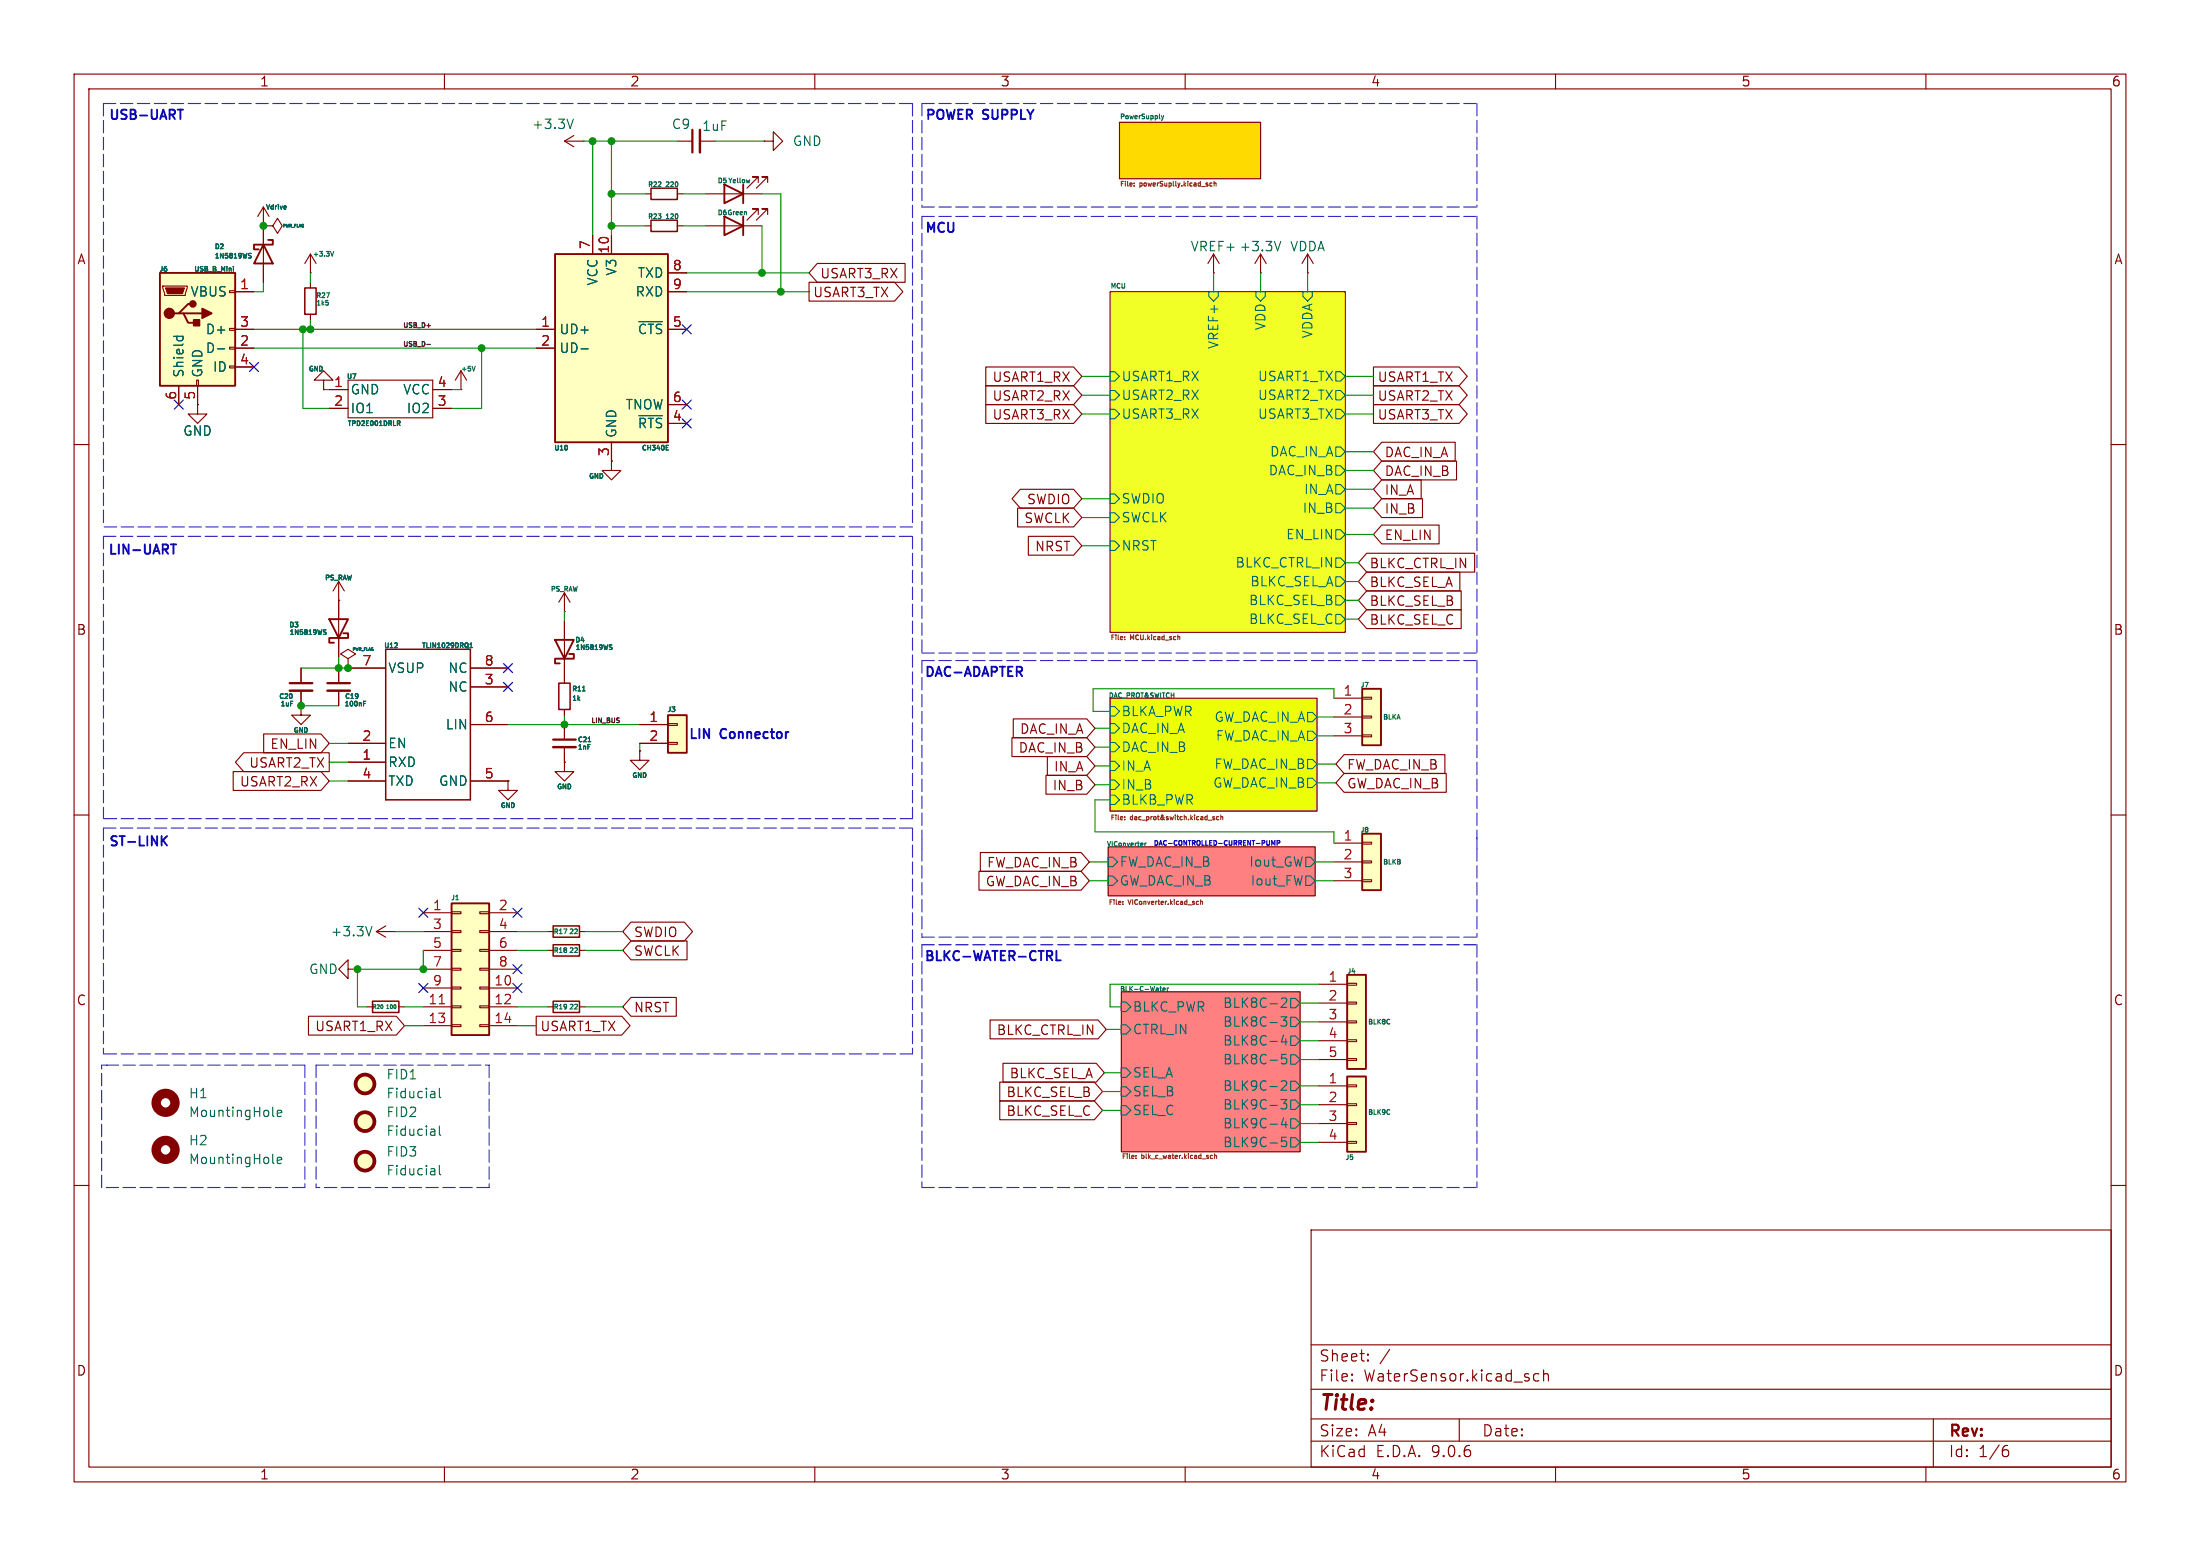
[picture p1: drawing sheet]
<svg xmlns="http://www.w3.org/2000/svg" width="297mm" height="210mm" viewBox="0 0 297 210" stroke-linecap="round" stroke-linejoin="round" font-family="sans-serif">
<g fill="none" stroke="#840000" stroke-width=".15">
<path d="M10 10h277v190h-277zM12 12h273v186h-273zM60 10v2M110 10v2M151.1 16.5h19.1v7.6h-19.1zM160 10v2M210 10v2M260 10v2M149.9 39.4h31.7v45.9h-31.7zM10 60h2M285 60h2M149.9 94.2h27.9v15.3h-27.9z"/>
<path d="M10 110h2M149.6 114.3h27.9v6.6h-27.9zM285 110h2M151.4 133.9h24.1v21.5h-24.1zM10 160h2M177 166h108v32h-108zM285 160h2M60 198v2M110 198v2M160 198v2M177 194.5h108M177 191.5h108"/>
<path d="M177 187.5h108M177 181.5h108M182.5 186.3h.1l-.1 .1M182.5 186.3v.1M182.5 185.5v.1M182.5 185.5h.1l-.1 .1M184.7 183.6v.1M184.7 183.6h-.1l.1 .1M184.7 182.8v.1M184.7 182.8h-.1l.1 .1M187.6 182.1l-1.3 2M197 191.5v3"/>
<path d="M207.7 185.5l-.4-.1-.3 .3v.4l.2 .2 .1 .1 .4-.1M208.4 185.5a.37 .37 0 0 1 .6 .1v.8M208.4 184.9v1.5M210 198v2M260 198v2M261 191.5v6.5M270.6 195.7h.4l.2 .3-.1 .5-.2 .1h-.3M271 195.1l-.4 .1"/>
</g>
<path d="M149.9 94.2h27.9v15.3h-27.9z" fill="#edff07" stroke="#edff07" stroke-width=".14"/>
<g fill="#ff8080" stroke="#ff8080" stroke-width=".14">
<path d="M151.4 133.9h24.1v21.5h-24.1z"/>
<path d="M149.6 114.3h27.9v6.6h-27.9z"/>
</g>
<path d="M151.1 16.5h19.1v7.6h-19.1z" fill="#ffda00" stroke="#ffda00" stroke-width=".14"/>
<path d="M149.9 39.4h31.7v45.9h-31.7z" fill="#f2ff27" stroke="#f2ff27" stroke-width=".14"/>
<g fill="none" stroke="#006464" stroke-width=".15">
<path d="M157.1 15.6l-.2 .4M163.2 39.4h1.3v.6l-.7 .6-.6-.6zM169.5 39.4h1.3v.6l-.6 .6-.7-.6zM175.9 39.4h1.3v.6l-.7 .6-.6-.6zM149.9 50.2h.6l.6 .6-.6 .6h-.6zM149.9 52.7h.6l.6 .6-.6 .7h-.6zM149.9 55.2h.6l.6 .7-.6 .6h-.6zM180.3 50.2h.7l.6 .6-.6 .6h-.7zM180.3 52.7h.7l.6 .6-.6 .7h-.7zM180.3 55.2h.7l.6 .7-.6 .6h-.7zM149.9 66.7h.6l.6 .6-.6 .6h-.6zM149.9 69.2h.6l.6 .7-.6 .6h-.6z"/>
<path d="M149.9 73h.6l.6 .7-.6 .6h-.6zM180.3 60.3h.7l.6 .7-.6 .6h-.7zM180.3 62.9h.7l.6 .6-.6 .6h-.7zM180.3 71.5h.7l.6 .6-.6 .7h-.7zM180.3 77.9h.7l.6 .6-.6 .6h-.7zM180.3 75.3h.7l.6 .6-.6 .7h-.7zM180.3 65.4h.7l.6 .6-.6 .7h-.7zM180.3 67.9h.7l.6 .7-.6 .6h-.7zM149.9 97.7h.6l.6 .6-.6 .6h-.6zM149.9 95.4h.6l.6 .6-.6 .6h-.6zM176.5 98.7h.7l.6 .6-.6 .6h-.7zM176.5 96.1h.7l.6 .7-.6 .6h-.7z"/>
<path d="M180.3 82.9h.7l.6 .7-.6 .6h-.7zM180.3 80.4h.7l.6 .6-.6 .7h-.7zM149.6 118.2h.6l.7 .7-.7 .6h-.6zM149.6 115.7h.6l.7 .6-.7 .7h-.6zM149.9 102.7h.6l.6 .7-.6 .6h-.6zM149.9 105.3h.6l.6 .6-.6 .7h-.6zM149.9 100.2h.6l.6 .6-.6 .7h-.6zM149.9 107.3h.6l.6 .7-.6 .6h-.6zM154.7 113.8h-.1M176.3 118.2h.6l.6 .7-.6 .6h-.6zM176.3 115.7h.6l.6 .6-.6 .7h-.6zM176.5 105h.7l.6 .7-.6 .6h-.7z"/>
<path d="M176.5 102.5h.7l.6 .6-.6 .7h-.7zM151.4 138.3h.6l.7 .6-.7 .7h-.6zM151.4 135.3h.6l.7 .6-.7 .6h-.6zM157 133.6l.3-.1v-.1l-.2-.1-.1 .1v.3h.3M157.6 133.3v.5M157.8 133.3l-.2 .2M172.9 137.2h.8l-.4 .5 .4 .1v.6l-.2 .1h-.4l-.2-.1M173 134.8l.2-.1h.3l.2 .1v.3v.1l-.8 .8h.8M173.3 139.7l-.3 .9h.8M174.2 137.3h.7l.6 .6-.6 .7h-.7zM174.2 139.8h.7l.6 .7-.6 .6h-.7zM174.2 134.7h.7l.6 .7-.6 .6h-.7z"/>
<path d="M151.4 146.7h.6l.7 .6-.7 .7h-.6zM151.4 149.2h.6l.7 .7-.7 .6h-.6zM151.4 144.1h.6l.7 .7-.7 .6h-.6zM172.9 148.4h.8l-.4 .5 .4 .1v.6l-.2 .1h-.4l-.2-.1M173 146l.2-.1h.3l.2 .1v.2v.2l-.8 .7h.8M173.3 150.9l-.3 .9h.8M173.6 140.2v.8M173.6 151.4v.8M173.7 142.3h-.7v.6l.2-.1 .4 .1 .1 .1v.5l-.2 .1h-.3l-.2-.1M173.7 153.5h-.7v.6l.2-.1h.4l.1 .2v.4l-.2 .2h-.3l-.2-.2M174.2 142.4h.7l.6 .6-.6 .6h-.7zM174.2 151h.7l.6 .6-.6 .7h-.7z"/>
<path d="M174.2 145.9h.7l.6 .7-.6 .6h-.7zM174.2 153.5h.7l.6 .7-.6 .6h-.7zM174.2 148.5h.7l.6 .6-.6 .6h-.7z"/>
</g>
<g fill="none" stroke="#725600" stroke-width=".15">
<path d="M151.7 24.5h-.3v.6M151.9 24.5h.1M152.2 24.5v.5M153.1 25.1h.1M153.1 24.7h.1M153.1 24.7v.1M157 24.5h-.3l-.1 .1M158.4 24.5v.5M158.7 24.5v.5M159.8 24.5v.6M160.4 24.5h.1M162.1 24.5v.6"/>
<path d="M163.6 24.7h-.2l-.1 .1 .1 .3h.2M163.9 24.8l.2-.1 .1 .4M163.9 24.5v.6M150.4 85.7h-.3v.6M150.7 85.7v.1M151 85.7v.5M151.8 85.9v.1M151.8 86.3h.1M152.6 86.3v-.6l.2 .5 .2-.5v.6M153.7 85.8l-.2-.1-.2 .1M154 85.7v.5M154.3 85.7v.5"/>
<path d="M154.9 85.7v.6M155.5 85.7v.1M157.2 85.7v.6M159 85.7v.6M159.1 85.9l.2 .1v.3M150.4 110h-.3v.6M150.7 110v.1M151 110v.5M151.8 110.6h.1M151.8 110.2v.1M152.9 110v.6M156.3 110v.5"/>
<path d="M156.8 110.2l.1-.2 .1 .2M158.7 110v.1M159 110v.5M159.9 110v.6M160.8 110v.6M161.3 110v.1M163 110v.6M164 110.2h-.2l-.1 .1 .3 .2M164 110.5l-.1 .1h-.2M164 110.5h.1M164.5 110.2h-.1l-.2 .1 .1 .3h.2M164.8 110.3l.2-.1 .1 .4"/>
<path d="M164.8 110v.6M150.2 121.4h-.3v.7M150.4 121.4v.1M150.7 121.4v.6M151.6 122v.1M151.6 121.7h.1M152.3 121.4l.2 .7 .2-.7M152.9 121.4v.7M153.6 121.5l-.2-.1-.2 .2M156.4 121.4v.6M158 121.4v.7M158.5 121.4v.1"/>
<path d="M160.2 121.4v.7M161.6 122h.2M161.6 121.7h.2M162.1 121.7h.2v.4M162.1 121.4v.7M151.9 155.7h-.3v.7M152.2 155.7v.1M152.5 155.7v.6M153.4 156.3v.1M153.4 156h.1M154.1 155.7v.7M154.7 155.7v.6"/>
<path d="M155.1 155.7v.7M158.3 155.7v.6M159.9 155.7v.7M160.4 155.7v.1M162.1 155.7v.7M163.7 156l-.2-.1-.1 .2 .1 .2h.2M164 156h.2v.4M164 155.7v.7"/>
</g>
<path d="M74.9 34.3h15.3v25.4h-15.3z" fill="#ffffc2"/>
<path d="M74.9 34.3h15.3v25.4h-15.3zM44.4 83.6h2.6l-1.3 2.5zM46.4 85.5h.6v.6h-2.6v.6h.7" fill="none" stroke="#840000" stroke-width=".25"/>
<g fill="none" stroke="#840000" stroke-width=".15">
<path d="M80 31.8v2.5M82.5 31.8v2.5M90.2 36.8h2.5M90.2 39.4h2.5M43.7 51.3h1.3l-1.3-1.3-1.3 1.3h1.3v1.3M43.7 52.6h.1M44.4 52.6h2.6M44.4 55.1h2.6M47 51.3h11.4v5.1h-11.4zM58.4 52.6h2.6M58.4 55.1h2.6M62.2 52.6h.1"/>
<path d="M62.2 50l-.7 1.3M62.2 50l.8 1.3M62.2 50v2.6M72.4 44.5h2.5M72.4 47h2.5M82.5 59.7v2.5M90.2 44.5h2.5M90.2 54.6h2.5M90.2 57.2h2.5M45.7 78.5l-.7 1.3M45.7 78.5l.8 1.3M45.7 78.5v10.1"/>
<path d="M82.5 62.2v1.3h1.3l-1.3 1.3-1.2-1.3h1.2M82.5 62.2h.1M45.7 81h.1M47 88.9l1-.6-1-.7-1 .7 1 .6v1.3M47 90.2h.1M76.2 82.6h.1M76.2 80l-.8 1.3M76.2 80l.8 1.3M76.2 80v2.6M76.2 91.4v.8M76.2 95.8v.7M68.6 105.4v1.3h1.2l-1.2 1.3-1.3-1.3h1.3"/>
<path d="M68.6 105.4h.1M49.5 135.9h.8M53.8 135.9h.8M73.9 135.9h.8M73.9 128.3h.8M78.2 135.9h.8M78.2 128.3h.8"/>
</g>
<g fill="none" stroke="#006464" stroke-width=".15">
<path d="M53.6 56.8h.3l.1 .1-.1 .2h-.3M53.8 57.1l.2 .3M64.2 49.4l-.3 .7M78.4 47.1h1M86.2 43.4h3.2M86.2 56.1h3.2M89.9 60.4h.2M89.9 60.7h.3M89.9 60.1h.3M43.7 85.3l.3 .1v.1l-.1 .1h-.2M43.7 85h.3M78.6 93.2h.4"/>
<path d="M77.6 136.2h.4M77.6 128.6h.4M77.9 135.6v.2M77.9 128v.2"/>
</g>
<path d="M76.6 60.2v.4" fill="none" stroke="#006464" stroke-width=".16"/>
<path d="M75.4 92.2h1.6v3.6h-1.6zM50.3 135.1h3.5v1.6h-3.5zM74.7 135.1h3.5v1.6h-3.5zM74.7 127.5h3.5v1.5h-3.5z" fill="none" stroke="#840000" stroke-width=".2"/>
<path d="M51.7 135.7v.3M53.3 135.6a.32 .32 0 0 1 0 .5" fill="none" stroke="#006464" stroke-width=".14"/>
<path d="M61 121.9h5v17.8h-5z" fill="#ffffc2"/>
<path d="M61 121.9h5v17.8h-5z" fill="none" stroke="#840000" stroke-width=".25"/>
<g fill="none" stroke="#840000" stroke-width=".15">
<path d="M57.1 123.2h3.9M57.1 125.7h3.9M57.1 128.3h3.9M57.1 130.8h3.9M57.1 133.4h3.9M57.1 135.9h3.9M57.1 138.4h3.9M61 123.1h1.2v.2h-1.2zM61 125.6h1.2v.3h-1.2zM61 128.1h1.2v.3h-1.2zM61 130.7h1.2v.2h-1.2zM61 133.2h1.2v.3h-1.2z"/>
<path d="M61 135.8h1.2v.2h-1.2zM61 138.3h1.2v.3h-1.2zM64.8 123.1h1.2v.2h-1.2zM64.8 125.6h1.2v.3h-1.2zM64.8 128.1h1.2v.3h-1.2zM64.8 130.7h1.2v.2h-1.2zM64.8 133.2h1.2v.3h-1.2zM64.8 135.8h1.2v.2h-1.2zM64.8 138.3h1.2v.3h-1.2zM66 123.2h3.8M66 125.7h3.8M66 128.3h3.8"/>
<path d="M66 130.8h3.8M66 133.4h3.8M66 135.9h3.8M66 138.4h3.8"/>
</g>
<path d="M59.3 135.5h.7" fill="none" stroke="#a90000" stroke-width=".15"/>
<path d="M21.6 36.8h10.1v15.3h-10.1z" fill="#ffffc2"/>
<path d="M21.6 36.8h10.1v15.3h-10.1zM35.6 33l1.2 2.6h-2.5zM36.2 32.4h.6v.6h-2.5v.7h.6M24.1 42.3h.7l.6 1.3h1.3M24.8 42.3h2.5M26 41h-.6l-1.3 1.3h-.6" fill="none" stroke="#840000" stroke-width=".25"/>
<g fill="none" stroke="#840000" stroke-width=".15">
<path d="M76.2 19.1l1.3 .7M76.2 19.1h2.5M77.5 18.3l-1.3 .8M78.7 19.1h.1M22 38.6h3.3v.3l-.3 1h-2.8zM31 39.2h.7v.3h-.7zM31.7 39.4h2.6M35.6 30.5v7.6M41.9 36.8h.1M41.9 34.3l-.8 1.3M41.9 34.3l.8 1.3M41.9 34.3v2.5"/>
<path d="M24.1 52.1v2.5M26.5 51.3h.3v.8h-.3zM26.7 54.6v1.3h1.2l-1.2 1.3-1.3-1.3h1.3M26.7 54.6h.1M26.7 52.1v2.5M31 44.3h.7v.3h-.7zM31 46.9h.7v.2h-.7zM31 49.4h.7v.3h-.7zM31.7 44.5h2.6M31.7 47h2.6M31.7 49.5h2.6M76.2 97.8v2"/>
<path d="M76.2 100.8v2.1M86.4 101.3v1.3h1.2l-1.2 1.3-1.3-1.3h1.3M86.4 101.3h.1M50.8 125.7l1.3 .8M50.8 125.7h2.5M52.1 125l-1.3 .7M53.3 125.7h.1"/>
</g>
<path d="M22.4 38.9h2.5l-.3 .7h-2z" fill="#840000" stroke="#840000" stroke-width=".15"/>
<g fill="#840000" stroke="#840000" stroke-width=".25">
<path d="M26.2 43.2h.7v.7h-.7z"/>
<path d="M27.3 41.7l1.3 .6-1.3 .6z"/>
<circle cx="22.9" cy="42.3" r=".63"/>
<circle cx="26" cy="41" r=".38"/>
</g>
<g fill="none" stroke="#006464" stroke-width=".15">
<path d="M77.4 16.1l-.4 1.2M31.5 36h.1M31.5 36.2v.4M33.6 34.5l.2 .1 .1 .1-.1 .1h-.3M33.6 34.2h.3M44.6 33.9l.2 .7 .2-.7M23.4 45.4h1.3M23.9 45.4v.4M24.6 45.4l.1 .4M29.4 47.1h.9M79.4 100.1h.4M50.2 125l-.4 1.3"/>
<path d="M58.7 147.4v.8M58.7 148.1l-.1 .1M58.7 147.6l-.1 .1M59.3 146.9v1.1l.2 .2"/>
</g>
<path d="M74.7 99.8h3" fill="none" stroke="#840000" stroke-width=".3"/>
<path d="M74.7 100.8h3" fill="none" stroke="#840000" stroke-width=".33"/>
<circle cx="49.3" cy="146.3" r="1.27" fill="#ffffc2" stroke="#ffffc2" stroke-width=".14"/>
<circle cx="49.3" cy="146.3" r="1.27" fill="none" stroke="#840000" stroke-width=".51"/>
<path d="M90.2 96.5h2.5v5.1h-2.5z" fill="#ffffc2"/>
<path d="M90.2 96.5h2.5v5.1h-2.5z" fill="none" stroke="#840000" stroke-width=".25"/>
<path d="M35.6 30.5h1.2l.7-1 .6 1-.6 1-.7-1M35.6 30.5h.1M41.9 38.1v.8M41.9 42.4v.8M86.4 97.8h3.8M90.2 97.7h1.2v.2h-1.2zM86.4 100.3h3.8M90.2 100.2h1.2v.3h-1.2z" fill="none" stroke="#840000" stroke-width=".15"/>
<path d="M41.1 38.9h1.6v3.5h-1.6z" fill="none" stroke="#840000" stroke-width=".2"/>
<path d="M44.1 39.5h.4l-.3 .7M44.2 40.8l.1 .1-.1 .3" fill="none" stroke="#006464" stroke-width=".15"/>
<path d="M181.9 145.3h2.5v10.1h-2.5z" fill="#ffffc2"/>
<path d="M181.9 145.3h2.5v10.1h-2.5z" fill="none" stroke="#840000" stroke-width=".25"/>
<path d="M178.1 146.6h3.8M178.1 149.1h3.8M178.1 151.6h3.8M178.1 154.2h3.8M181.9 146.4h1.2v.3h-1.2zM181.9 149h1.2v.2h-1.2zM181.9 151.5h1.2v.3h-1.2zM181.9 154.1h1.2v.2h-1.2z" fill="none" stroke="#840000" stroke-width=".15"/>
<circle cx="49.3" cy="151.4" r="1.27" fill="#ffffc2" stroke="#ffffc2" stroke-width=".14"/>
<circle cx="49.3" cy="151.4" r="1.27" fill="none" stroke="#840000" stroke-width=".51"/>
<path d="M58.7 152.4v.8M58.7 153.2h-.1M58.7 152.7h-.1M59.3 152v1.1l.2 .1" fill="none" stroke="#006464" stroke-width=".15"/>
<path d="M183.9 112.5h2.5v7.6h-2.5z" fill="#ffffc2"/>
<path d="M183.9 112.5h2.5v7.6h-2.5z" fill="none" stroke="#840000" stroke-width=".25"/>
<path d="M180.1 113.8h3.8M180.1 116.3h3.8M180.1 118.9h3.8M183.9 113.7h1.3v.2h-1.3zM183.9 116.2h1.3v.3h-1.3zM183.9 118.7h1.3v.3h-1.3z" fill="none" stroke="#840000" stroke-width=".15"/>
<path d="M181.9 131.6h2.5v12.7h-2.5z" fill="#ffffc2"/>
<path d="M97.8 29.2l2.5 1.3-2.5 1.3zM100.3 29.2v2.6M181.9 131.6h2.5v12.7h-2.5z" fill="none" stroke="#840000" stroke-width=".25"/>
<g fill="none" stroke="#840000" stroke-width=".15">
<path d="M103.1 19.1h1.3v-1.3l1.3 1.3-1.3 1.2v-1.2M103.1 19.1h.1M35.6 30.5h.1M35.6 27.9l-.8 1.3M35.6 27.9l.7 1.3M35.6 27.9v2.6M95.2 30.5h7.7M102.4 29v-.8h-.8h.8l-1.6 1.5M103.6 29v-.8h-.7h.7l-1.5 1.5M73.9 125.7h.8M78.2 125.7h.8M178.1 132.8h3.8"/>
<path d="M178.1 135.4h3.8M178.1 137.9h3.8M181.9 132.7h1.2v.3h-1.2zM181.9 135.3h1.2v.2h-1.2zM181.9 137.8h1.2v.2h-1.2zM178.1 140.5h3.8M178.1 143h3.8M181.9 140.3h1.2v.3h-1.2zM181.9 142.9h1.2v.2h-1.2z"/>
</g>
<path d="M38.4 27.8h.2v.2h-.3M38.6 28.2h-.2M76.1 125.4h.4l-.2 .6M77.6 126h.4M77.9 125.4v.3M36.8 150.5l.2 .2M37.4 150.3l.6-.2v-.2l-.4-.1-.2 .2 .1 .6h.5" fill="none" stroke="#006464" stroke-width=".15"/>
<path d="M74.7 125h3.5v1.5h-3.5z" fill="none" stroke="#840000" stroke-width=".2"/>
<circle cx="22.4" cy="148.8" r="1.27" fill="none" stroke="#840000" stroke-width="1.3"/>
<path d="M183.9 93h2.5v7.6h-2.5z" fill="#ffffc2"/>
<path d="M97.8 24.9l2.5 1.3-2.5 1.2zM100.3 24.9v2.5M74.9 86.4h2.6l-1.3 2.5zM76.8 88.3h.7v.6h-2.6v.6h.7M183.9 93h2.5v7.6h-2.5z" fill="none" stroke="#840000" stroke-width=".25"/>
<g fill="none" stroke="#840000" stroke-width=".15">
<path d="M91.4 19.1h2.1M94.5 19.1h2M31.7 39.4h2.6M35.6 30.5h.1M35.6 30.5v2.5M35.6 35.6v2.5M80 31.8v2.5M82.5 31.8v2.5M87.1 26.2h.8M87.1 30.5h.8M90.2 39.4h2.5M90.2 36.8h2.5"/>
<path d="M91.4 26.2h.8M91.4 30.5h.8M95.2 26.2h7.7M102.4 24.6v-.7h-.8h.8l-1.6 1.5M103.6 24.6v-.7h-.7h.7l-1.5 1.5M109.2 38.1h11.6l1.1 1.3-1.1 1.2h-11.6zM110.3 35.6h11.9v2.5h-11.9l-1.1-1.3zM163.8 36.8h.1M163.8 34.3l-.7 1.3M163.8 34.3l.8 1.3M163.8 34.3v2.5M170.2 36.8h.1"/>
<path d="M170.2 34.3l-.8 1.3M170.2 34.3l.7 1.3M170.2 34.3v2.5M176.5 36.8h.1M176.5 34.3l-.7 1.3M176.5 34.3l.8 1.3M176.5 34.3v2.5M24.1 52.1v2.5M26.7 54.6h.1M26.7 52.1v2.5M31.7 44.5h2.6M31.7 47h2.6"/>
<path d="M31.7 49.5h2.6M43.7 52.6h.1M44.4 52.6h2.6M44.4 55.1h2.6M58.4 52.6h2.6M58.4 55.1h2.6M72.4 44.5h2.5M72.4 47h2.5M82.5 59.7v2.5M90.2 44.5h2.5M90.2 54.6h2.5M90.2 57.2h2.5"/>
<path d="M133.1 54.6h11.8l1.1 1.3-1.1 1.3h-11.8zM133.1 52.1h11.8l1.1 1.2-1.1 1.3h-11.8zM133.1 49.5h11.8l1.1 1.3-1.1 1.3h-11.8zM185.4 54.6h11.6l1.1 1.3-1.1 1.3h-11.6zM185.4 52.1h11.6l1.1 1.2-1.1 1.3h-11.6zM185.4 49.5h11.6l1.1 1.3-1.1 1.3h-11.6zM186.5 59.7h10v2.5h-10l-1.1-1.2zM82.5 62.2h.1M137.4 68.6h7.5l1.1 1.3-1.1 1.2h-7.5zM137.7 66h7.2l1.1 1.3-1.1 1.3h-7.2l-1.1-1.3zM138.8 72.4h6.1l1.1 1.3-1.1 1.2h-6.1zM184.5 79.8h12.8v2.5h-12.8l-1.1-1.3z"/>
<path d="M184.5 77.2h12.6v2.6h-12.6l-1.1-1.3zM184.5 74.7h14.6v2.5h-14.6l-1.1-1.3zM186.5 62.2h10.1v2.6h-10.1l-1.1-1.3zM186.5 64.8h5.4v2.5h-5.4l-1.1-1.3zM186.5 70.9h7.8v2.5h-7.8l-1.1-1.3zM186.5 67.3h5.5v2.6h-5.5l-1.1-1.3zM35.6 99.1h7.7l1.1 1.2-1.1 1.3h-7.7zM40.6 95.3v1.2h1.3l-1.3 1.3-1.2-1.3h1.2M40.6 95.3h.1M40.6 90.2v2M40.6 93.2v2.1M45.7 81h.1"/>
<path d="M45.7 81v2.6M45.7 86.1v2.5M45.7 90.2v2M45.7 93.2v2.1M47 90.2h.1M47 90.2h5.1M63.5 90.2h5.1M63.5 92.7h5.1M63.5 97.8h5.1M76.2 83.8v8.4M76.2 95.8v.7M76.2 97.8v2"/>
<path d="M86.4 97.8h3.8M136.6 99.6h10.1l1.1 1.2-1.1 1.3h-10.1zM136.8 97h9.9l1.1 1.3-1.1 1.3h-9.9zM180.1 94.2h3.8M180.1 96.8h3.8M180.1 99.3h3.8M183.9 94.1h1.3v.3h-1.3zM183.9 96.6h1.3v.3h-1.3zM183.9 99.2h1.3v.2h-1.3zM184.5 82.3h12.8v2.5h-12.8l-1.1-1.2zM31.5 104.1h11.8l1.1 1.3-1.1 1.3h-11.8zM32.9 101.6h11.5v2.5h-11.5l-1.1-1.2z"/>
<path d="M47 100.3h5.1M47 102.9h5.1M47 105.4h5.1M63.5 105.4h5.1M68.6 105.4h.1M76.2 102.9v1.2h1.3l-1.3 1.3-1.3-1.3h1.3M76.2 102.9h.1M76.2 100.8v2.1M86.4 101.3h.1M86.4 100.3h3.8M132.2 117.6h13.8l1.1 1.3-1.1 1.2h-13.8zM132.3 115.1h13.7l1.1 1.2-1.1 1.3h-13.7z"/>
<path d="M141.2 104.6h5.5l1.1 1.3-1.1 1.3h-5.5zM141.4 102.1h5.3l1.1 1.3-1.1 1.2h-5.3zM181.5 101.9h13.6v2.5h-13.6l-1.2-1.3zM181.5 104.4h13.7v2.5h-13.7l-1.2-1.2zM41.6 137.2h11.9l1.1 1.2-1.1 1.3h-11.9zM47 130.8v-1.3l-1.3 1.3 1.3 1.3v-1.3h1.3M48.3 130.8h.1M72.4 137.2h11.5l1.2 1.2-1.2 1.3h-11.5zM85.2 124.5h7.2l1.1 1.2-1.1 1.3h-7.2l-1.1-1.3zM85.2 127h7.5v2.5h-7.5l-1.1-1.2zM85.2 134.6h6.1v2.6h-6.1l-1.1-1.3zM133.7 137.7h14.5l1.2 1.2-1.2 1.3h-14.5z"/>
<path d="M135 146h12.7l1.1 1.3-1.1 1.3h-12.7zM135 148.6h12.7l1.1 1.3-1.1 1.2h-12.7zM135.4 143.5h12.6l1.1 1.3-1.1 1.3h-12.6z"/>
</g>
<path d="M93.5 17.5v3.1M39.1 92.2h3.1M44.2 92.2h3" fill="none" stroke="#840000" stroke-width=".3"/>
<path d="M94.5 17.5v3.1M39.1 93.2h3.1M44.2 93.2h3" fill="none" stroke="#840000" stroke-width=".33"/>
<g fill="none" stroke="#006464" stroke-width=".15">
<path d="M31.5 36h.1M31.5 36.2v.4M33.6 34.5l.2 .1 .1 .1-.1 .1h-.3M33.6 34.2h.3M38.4 27.8h.2v.2h-.3M38.6 28.2h-.2M88.8 25.2h.4M89.2 24.6v.2M91.4 24.5a.4 .4 0 0 1 0 .7M91.4 28.9a.4 .4 0 0 1 0 .6M101.2 24.2l-.1 .5-.1-.3M172.9 32.6l-.4 1.3"/>
<path d="M23.4 45.4h1.3M23.9 45.4v.4M24.6 45.4l.1 .4M29.4 47.1h.9M53.6 56.8h.3l.1 .1-.1 .2h-.3M53.8 57.1l.2 .3M78.4 47.1h1M86.2 43.4h3.2M86.2 56.1h3.2M89.9 60.4h.2M89.9 60.7h.3M89.9 60.1h.3"/>
<path d="M43.7 85.3l.3 .1v.1l-.1 .1h-.2M43.7 85h.3M49.1 94.9h.2M49.1 94.6h.3M53.3 87.4h.3M53.6 86.8v.2M63.4 87.4h.4M63.4 87l.2-.2v.6M78.6 93.2h.4M82.3 87.3l.3 .1v.1l-.1 .2-.2-.1M82.3 87.1h.3M79.4 100.1h.4"/>
<path d="M36.8 156.9l.2 .1M37.4 156.6l.6-.1v-.2l-.4-.1-.2 .2 .1 .6h.5M58.7 157.8v.8M58.7 158.5l-.1 .1M58.7 158l-.1 .1M59.3 157.3v1.1l.2 .2"/>
</g>
<path d="M87.9 25.4h3.5v1.5h-3.5zM87.9 29.7h3.5v1.5h-3.5zM52.1 87.6h11.4v20.4h-11.4z" fill="none" stroke="#840000" stroke-width=".2"/>
<circle cx="49.3" cy="156.7" r="1.27" fill="#ffffc2" stroke="#ffffc2" stroke-width=".14"/>
<circle cx="49.3" cy="156.7" r="1.27" fill="none" stroke="#840000" stroke-width=".51"/>
<circle cx="22.4" cy="155.2" r="1.27" fill="none" stroke="#840000" stroke-width="1.3"/>
<path d="M57.6 43.9h.5M57.6 46.5h.5" fill="none" stroke="#0f0f0f" stroke-width=".15"/>
<g fill="none" stroke="#3429c5" stroke-width=".15" stroke-dasharray="1.7 .6">
<path d="M14 14v57.1M14 14h109.2M123.2 14v57.1M124.5 14v13.9M124.5 14h74.9M199.4 14v13.9M124.5 27.9h74.9M124.5 29.2v58.9M124.5 29.2h74.9M199.4 29.2v58.9M14 72.4h109.2M14 72.4v38.1"/>
<path d="M123.2 72.4v38.1M123.2 71.1h-109.2M124.5 88.1h74.9M124.5 89.2v24.1M124.5 89.2h74.9M199.4 89.2v24.1M14 111.8v30.4M14 111.8h109.2M123.2 110.5h-109.2M123.2 111.8v30.4M124.5 114.6v11.9M124.5 113.3v1.3"/>
<path d="M199.4 114.6v11.9M199.4 113v1.6M124.5 127.5h74.9M124.5 127.5v32.8M124.5 126.5h74.9M199.4 127.5v32.8M13.7 143.8h.8M41.1 143.8h-27.1M41.1 143.8v16.5M42.7 143.8h23.3M42.7 143.8v16.5M66 143.8v16.5"/>
<path d="M123.2 142.2h-109.2M13.7 160.3v-16.5M41.1 160.3h-27.4M66 160.3h-23.3M124.5 160.3h74.9"/>
</g>
<g fill="none" stroke="#009600" stroke-width=".15">
<path d="M78.7 19.1h12.7M80 19.1v12.7M82.5 19.1v12.7M96.5 19.1h6.6M35.6 38.1v1.3h-1.3M41.9 36.8v1.3M82.5 26.2h4.6M82.5 30.5h4.6M92.2 26.2h3M92.2 30.5h3M92.7 36.8h16.5M92.7 39.4h16.5"/>
<path d="M102.9 26.2h2.5v13.2M102.9 30.5v6.3M163.8 36.8v2.6M170.2 36.8v2.6M176.5 36.8v2.6M34.3 47h38.1M34.3 44.5h38.1M40.9 44.5v10.6h3.5M41.9 43.2v1.3M43.7 52.6h.7M61 52.6h1.2M65 47v8.1h-4"/>
<path d="M146 55.9h3.9M146 53.3h3.9M146 50.8h3.9M181.6 55.9h3.8M181.6 53.3h3.8M181.6 50.8h3.8M146 69.9h3.9M146 73.7h3.9M146 67.3h3.9M181.6 61h3.8M181.6 63.5h3.8M181.6 66h3.8"/>
<path d="M181.6 72.1h3.8M181.6 78.5h1.8M181.6 75.9h1.8M181.6 68.6h3.8M40.6 90.2h6.4M40.6 95.3h5.1M45.7 88.6v1.6M68.6 97.8h17.8M76.2 82.6v1.2M76.2 96.5v1.3M147.8 98.3h2.1M177.8 96.8h2.3"/>
<path d="M177.8 99.3h2.3M180.1 94.2v-1.2h-32.5v3h2.3M181.6 81h1.8M181.6 83.6h1.8M44.4 105.4h2.6M44.4 100.3h2.6M44.4 102.9h2.6M86.4 100.3v1M147.1 118.9h2.5M147.1 116.3h2.5M147.8 100.8h2.1M147.8 103.4h2.1"/>
<path d="M147.8 105.9h2.1M149.9 108h-2.1v4.3h32.3v1.5M177.5 118.9h2.6M177.5 116.3h2.6M177.8 103.1h2.5M177.8 105.7h2.5M53.3 125.7h3.8M54.6 135.9h2.5M54.6 138.4h2.5M57.1 128.3v2.5h-8.8v5.1h1.2M69.8 135.9h4.1M69.8 138.4h2.6"/>
<path d="M69.8 128.3h4.1M69.8 125.7h4.1M79 135.9h5.1M79 128.3h5.1M79 125.7h5.1M149.4 138.9h2M175.5 135.4h2.6M175.5 137.9h2.6M178.1 132.8h-28.2v3.1h1.5M148.8 147.3h2.6M148.8 149.9h2.6M149.1 144.8h2.3"/>
<path d="M175.5 143h2.6M175.5 146.6h2.6M175.5 151.6h2.6M175.5 149.1h2.6M175.5 140.5h2.6M175.5 154.2h2.6"/>
</g>
<g fill="none" stroke="#000084" stroke-width=".15">
<path d="M23.5 54l1.2 1.2M24.7 54l-1.2 1.2M33.7 48.9l1.2 1.2M34.9 48.9l-1.2 1.2M92.1 43.8l1.2 1.3M92.1 54l1.2 1.2M92.1 56.5l1.2 1.3M93.3 43.8l-1.2 1.3M93.3 54l-1.2 1.2M93.3 56.5l-1.2 1.3M68 92.1l1.2 1.2M68 89.6l1.2 1.2"/>
<path d="M69.2 92.1l-1.2 1.2M69.2 89.6l-1.2 1.2M56.5 122.6l1.3 1.2M56.5 132.7l1.3 1.3M57.8 122.6l-1.3 1.2M57.8 132.7l-1.3 1.3M69.2 122.6l1.3 1.2M69.2 132.7l1.3 1.3M69.2 130.2l1.3 1.2M70.5 122.6l-1.3 1.2M70.5 132.7l-1.3 1.3M70.5 130.2l-1.3 1.2"/>
</g>
<path d="M24 14.8h.7M23.1 73.5h.7M23.4 73.5v1.2M22 113.4l.5 .7M22.5 112.8l-.7 .8M142.6 128.3v1.3h.6" fill="none" stroke="#0000c2" stroke-width=".25"/>
<path d="M171.7 113.4l.2 .5 .2-.5v.7M172.4 113.8l.3-.1v-.2l-.3-.1v.7" fill="none" stroke="#0000c2" stroke-width=".16"/>
<path d="M76.6 60.2v.4" fill="none" stroke="#006464" stroke-width=".16"/>
<g fill="#009600" stroke="#009600" stroke-width=".15">
<circle cx="40.9" cy="44.5" r=".46"/>
<circle cx="41.9" cy="44.5" r=".46"/>
<circle cx="45.7" cy="90.2" r=".46"/>
<circle cx="47" cy="90.2" r=".46"/>
<circle cx="35.6" cy="30.5" r=".46"/>
<circle cx="102.9" cy="36.8" r=".46"/>
<circle cx="105.4" cy="39.4" r=".46"/>
<circle cx="48.3" cy="130.8" r=".46"/>
<circle cx="57.1" cy="130.8" r=".46"/>
<circle cx="65" cy="47" r=".46"/>
<circle cx="82.5" cy="26.2" r=".46"/>
<circle cx="80" cy="19.1" r=".46"/>
<circle cx="82.5" cy="19.1" r=".46"/>
<circle cx="82.5" cy="30.5" r=".46"/>
<circle cx="76.2" cy="97.8" r=".46"/>
<circle cx="40.6" cy="95.3" r=".46"/>
</g>
<text font-size="2.8" fill="#840000" x="178" y="190.9">Title:</text>
<g font-size="2.1" fill="#840000">
<text x="178" y="184">Sheet:</text>
<text x="178" y="186.7">File:</text>
<text x="184.1" y="186.7">WaterSensor.kicad_sch</text>
<text x="178" y="196.9">KiCad</text>
<text x="178" y="194.1">Size:</text>
<text x="184.7" y="194.1">A4</text>
<text x="185.7" y="196.9">E.D.A.</text>
<text x="193.3" y="196.9">9.0.6</text>
<text x="200" y="194.1">Date:</text>
<text x="263" y="194.3">Rev:</text>
<text x="263" y="196.9">Id:</text>
<text x="267.1" y="196.9">1/6</text>
</g>
<g font-size="1.8" fill="#840000">
<text x="35" y="11.9">1</text>
<text x="85" y="11.9">2</text>
<text x="135" y="11.9">3</text>
<text x="185" y="11.9">4</text>
<text x="235" y="11.9">5</text>
<text x="285" y="11.9">6</text>
<text x="10.3" y="35.9">A</text>
<text x="285.3" y="35.9">A</text>
<text x="109.7" y="40.3">USART3_TX</text>
<text x="110.6" y="37.8">USART3_RX</text>
<text x="133.9" y="51.8">USART1_RX</text>
<text x="185.9" y="51.8">USART1_TX</text>
<text x="133.9" y="56.8">USART3_RX</text>
<text x="133.9" y="54.3">USART2_RX</text>
<text x="185.9" y="56.8">USART3_TX</text>
<text x="185.9" y="54.3">USART2_TX</text>
<text x="186.8" y="64.5">DAC_IN_B</text>
<text x="186.8" y="61.9">DAC_IN_A</text>
<text x="138.2" y="70.8">SWCLK</text>
<text x="138.6" y="68.3">SWDIO</text>
<text x="186.8" y="67">IN_A</text>
<text x="186.8" y="69.5">IN_B</text>
<text x="139.6" y="74.6">NRST</text>
<text x="184.8" y="76.9">BLKC_CTRL_IN</text>
<text x="186.8" y="73.1">EN_LIN</text>
<text x="184.8" y="82">BLKC_SEL_B</text>
<text x="184.8" y="79.4">BLKC_SEL_A</text>
<text x="10.3" y="85.9">B</text>
<text x="184.8" y="84.5">BLKC_SEL_C</text>
<text x="285.3" y="85.9">B</text>
<text x="36.4" y="101.3">EN_LIN</text>
<text x="137.4" y="101.8">DAC_IN_B</text>
<text x="137.6" y="99.3">DAC_IN_A</text>
<text x="32.3" y="106.4">USART2_RX</text>
<text x="33.6" y="103.8">USART2_TX</text>
<text x="142" y="106.9">IN_B</text>
<text x="142.2" y="104.3">IN_A</text>
<text x="181.8" y="104.1">FW_DAC_IN_B</text>
<text x="181.8" y="106.6">GW_DAC_IN_B</text>
<text x="133" y="119.8">GW_DAC_IN_B</text>
<text x="133.2" y="117.3">FW_DAC_IN_B</text>
<text x="85.5" y="126.7">SWDIO</text>
<text x="85.5" y="129.2">SWCLK</text>
<text x="10.3" y="135.9">C</text>
<text x="85.5" y="136.8">NRST</text>
<text x="285.3" y="135.9">C</text>
<text x="42.5" y="139.4">USART1_RX</text>
<text x="72.9" y="139.4">USART1_TX</text>
<text x="134.5" y="139.9">BLKC_CTRL_IN</text>
<text x="135.8" y="148.3">BLKC_SEL_B</text>
<text x="136.2" y="145.7">BLKC_SEL_A</text>
<text x="135.8" y="150.8">BLKC_SEL_C</text>
<text x="10.3" y="185.9">D</text>
<text x="285.3" y="185.9">D</text>
<text x="35" y="199.9">1</text>
<text x="85" y="199.9">2</text>
<text x="135" y="199.9">3</text>
<text x="185" y="199.9">4</text>
<text x="235" y="199.9">5</text>
<text x="285" y="199.9">6</text>
</g>
<g font-size="1.8" fill="#0000c2">
<text x="14.5" y="16.5">USB-UART</text>
<text x="124.8" y="16.5">POWER</text>
<text x="132.7" y="16.5">SUPPLY</text>
<text x="124.7" y="31.8">MCU</text>
<text x="14.5" y="75.2">LIN-UART</text>
<text x="124.7" y="91.7">DAC-ADAPTER</text>
<text x="92.8" y="100.1">LIN</text>
<text x="97.3" y="100.1">Connector</text>
<text x="14.6" y="114.6">ST-LINK</text>
<text x="124.6" y="130.1">BLKC-WATER-CTRL</text>
</g>
<g font-size="1.8" fill="#006464">
<text x="71.7" y="17.6">+3.3V</text>
<text x="90.6" y="17.6">C9</text>
<text x="94.7" y="17.9">1uF</text>
<text x="106.9" y="19.9">GND</text>
<text x="160.6" y="34.1">VREF+ +3.3V</text>
<text x="174.1" y="34.1">VDDA</text>
<text x="25.6" y="40.2">VBUS</text>
<text x="80.9" y="38.6" transform="rotate(-90 80.9 38.6)">VCC</text>
<text x="83.4" y="37.3" transform="rotate(-90 83.4 37.3)">V3</text>
<text x="85.7" y="40.2">RXD</text>
<text x="86" y="37.7">TXD</text>
<text x="27.7" y="45.3">D+</text>
<text x="27.7" y="47.9">D-</text>
<text x="75.4" y="45.3">UD+</text>
<text x="75.4" y="47.9">UD-</text>
<text x="86" y="45.3">~{CTS}</text>
<text x="164.7" y="47.2" transform="rotate(-90 164.7 47.2)">VREF+</text>
<text x="171" y="44.7" transform="rotate(-90 171 44.7)">VDD</text>
<text x="177.4" y="45.8" transform="rotate(-90 177.4 45.8)">VDDA</text>
<text x="25" y="51.1" transform="rotate(-90 25 51.1)">Shield</text>
<text x="27.5" y="51.1" transform="rotate(-90 27.5 51.1)">GND</text>
<text x="28.7" y="50.4">ID</text>
<text x="47.2" y="53.4">GND</text>
<text x="54.3" y="53.4">VCC</text>
<text x="151.3" y="51.7">USART1_RX</text>
<text x="169.7" y="51.7">USART1_TX</text>
<text x="24.6" y="59">GND</text>
<text x="47.2" y="56">IO1</text>
<text x="54.8" y="56">IO2</text>
<text x="83.4" y="59.2" transform="rotate(-90 83.4 59.2)">GND</text>
<text x="84.4" y="55.5">TNOW</text>
<text x="86" y="58">~{RTS}</text>
<text x="151.3" y="54.2">USART2_RX</text>
<text x="151.3" y="56.7">USART3_RX</text>
<text x="169.7" y="54.2">USART2_TX</text>
<text x="169.7" y="56.7">USART3_TX</text>
<text x="171.2" y="64.4">DAC_IN_B</text>
<text x="171.4" y="61.8">DAC_IN_A</text>
<text x="151.3" y="68.2">SWDIO</text>
<text x="151.3" y="70.7">SWCLK</text>
<text x="175.8" y="69.4">IN_B</text>
<text x="176" y="66.9">IN_A</text>
<text x="151.3" y="74.5">NRST</text>
<text x="166.7" y="76.8">BLKC_CTRL_IN</text>
<text x="173.5" y="73">EN_LIN</text>
<text x="168.5" y="81.9">BLKC_SEL_B</text>
<text x="168.7" y="79.3">BLKC_SEL_A</text>
<text x="168.5" y="84.4">BLKC_SEL_C</text>
<text x="52.3" y="91">VSUP</text>
<text x="60.4" y="91">NC</text>
<text x="60.4" y="93.6">NC</text>
<text x="52.3" y="101.2">EN</text>
<text x="60.1" y="98.7">LIN</text>
<text x="151.3" y="99.2">DAC_IN_A</text>
<text x="151.3" y="101.7">DAC_IN_B</text>
<text x="151.3" y="96.9">BLKA_PWR</text>
<text x="163.9" y="97.6">GW_DAC_IN_A</text>
<text x="164" y="100.2">FW_DAC_IN_A</text>
<text x="52.3" y="103.7">RXD</text>
<text x="52.3" y="106.3">TXD</text>
<text x="59.2" y="106.3">GND</text>
<text x="151.3" y="104.2">IN_A</text>
<text x="151.3" y="106.8">IN_B</text>
<text x="163.7" y="106.5">GW_DAC_IN_B</text>
<text x="163.9" y="104">FW_DAC_IN_B</text>
<text x="151.3" y="108.8">BLKB_PWR</text>
<text x="151.1" y="119.7">GW_DAC_IN_B</text>
<text x="151.1" y="117.2">FW_DAC_IN_B</text>
<text x="168.6" y="117.2">Iout_GW</text>
<text x="168.7" y="119.7">Iout_FW</text>
<text x="41.6" y="131.7">GND</text>
<text x="44.6" y="126.6">+3.3V</text>
<text x="152.8" y="136.8">BLKC_PWR</text>
<text x="165" y="136.2">BLK8C-2</text>
<text x="152.8" y="139.8">CTRL_IN</text>
<text x="165" y="138.8">BLK8C-3</text>
<text x="165" y="141.3">BLK8C-4</text>
<text x="165" y="143.9">BLK8C-5</text>
<text x="25.4" y="148.4">H1</text>
<text x="52.1" y="145.9">FID1</text>
<text x="52.1" y="148.4">Fiducial</text>
<text x="152.8" y="148.2">SEL_B</text>
<text x="152.8" y="145.6">SEL_A</text>
<text x="165" y="147.4">BLK9C-2</text>
<text x="165" y="150">BLK9C-3</text>
<text x="25.4" y="151">MountingHole</text>
<text x="25.4" y="154.8">H2</text>
<text x="52.1" y="151">FID2</text>
<text x="52.1" y="153.5">Fiducial</text>
<text x="152.8" y="150.7">SEL_C</text>
<text x="165" y="152.5">BLK9C-4</text>
<text x="165" y="155">BLK9C-5</text>
<text x="25.4" y="157.3">MountingHole</text>
<text x="52.1" y="156.3">FID3</text>
<text x="52.1" y="158.9">Fiducial</text>
</g>
<g font-size="1.8" fill="#a90000">
<text x="79.8" y="33.7" transform="rotate(-90 79.8 33.7)">7</text>
<text x="82.3" y="34.3" transform="rotate(-90 82.3 34.3)">10</text>
<text x="32.3" y="39.1">1</text>
<text x="90.7" y="36.6">8</text>
<text x="90.7" y="39.1">9</text>
<text x="32.3" y="44.2">3</text>
<text x="32.3" y="46.7">2</text>
<text x="73" y="44.2">1</text>
<text x="73" y="46.7">2</text>
<text x="90.7" y="44.2">5</text>
<text x="32.3" y="49.3">4</text>
<text x="45" y="52.3">1</text>
<text x="59" y="52.3">4</text>
<text x="23.9" y="54" transform="rotate(-90 23.9 54)">6</text>
<text x="26.4" y="54" transform="rotate(-90 26.4 54)">5</text>
<text x="45" y="54.9">2</text>
<text x="59" y="54.9">3</text>
<text x="90.7" y="54.4">6</text>
<text x="90.7" y="56.9">4</text>
<text x="82.3" y="61.7" transform="rotate(-90 82.3 61.7)">3</text>
<text x="48.8" y="89.9">7</text>
<text x="65.3" y="89.9">8</text>
<text x="65.3" y="92.5">3</text>
<text x="181.3" y="94">1</text>
<text x="48.8" y="100.1">2</text>
<text x="65.3" y="97.5">6</text>
<text x="87.6" y="97.5">1</text>
<text x="87.6" y="100.1">2</text>
<text x="181.3" y="96.5">2</text>
<text x="181.3" y="99.1">3</text>
<text x="48.8" y="102.6">1</text>
<text x="48.8" y="105.2">4</text>
<text x="65.3" y="105.2">5</text>
<text x="181.3" y="113.5">1</text>
<text x="181.3" y="116.1">2</text>
<text x="181.3" y="118.6">3</text>
<text x="58.3" y="122.9">1</text>
<text x="58.3" y="125.5">3</text>
<text x="67.2" y="122.9">2</text>
<text x="67.2" y="125.5">4</text>
<text x="58.3" y="128">5</text>
<text x="58.3" y="130.6">7</text>
<text x="67.2" y="128">6</text>
<text x="67.2" y="130.6">8</text>
<text x="57.7" y="135.6">11</text>
<text x="58.3" y="133.1">9</text>
<text x="66.6" y="133.1">10</text>
<text x="66.6" y="135.6">12</text>
<text x="179.3" y="132.6">1</text>
<text x="179.3" y="135.1">2</text>
<text x="179.3" y="137.7">3</text>
<text x="57.7" y="138.2">13</text>
<text x="66.6" y="138.2">14</text>
<text x="179.3" y="140.2">4</text>
<text x="179.3" y="142.7">5</text>
<text x="179.3" y="146.3">1</text>
<text x="179.3" y="148.8">2</text>
<text x="179.3" y="151.4">3</text>
<text x="179.3" y="153.9">4</text>
</g>
<g font-size=".9" fill="#006464">
<text x="151.1" y="16.1">PowerSupply</text>
<text x="35.8" y="28.5">Vdrive</text>
<text x="87.3" y="25.4">R22</text>
<text x="87.3" y="29.8">R23</text>
<text x="89.7" y="25.4">220</text>
<text x="89.7" y="29.8">120</text>
<text x="96.8" y="29.2">D6</text>
<text x="96.8" y="24.9">D5</text>
<text x="98.1" y="29.2">Green</text>
<text x="98.2" y="24.9">Yellow</text>
<text x="28.8" y="35.1">1N5819WS</text>
<text x="28.8" y="33.8">D2</text>
<text x="42.1" y="34.8">+3.3V</text>
<text x="21.4" y="36.9">J6</text>
<text x="26.1" y="36.9">USB_B_Mini</text>
<text x="42.6" y="40.4">R27</text>
<text x="42.6" y="41.4">1k5</text>
<text x="149.9" y="39">MCU</text>
<text x="41.5" y="50.3">GND</text>
<text x="46.7" y="51.3">U7</text>
<text x="62.1" y="50.3">+5V</text>
<text x="46.8" y="57.7">TPD2E001DRLR</text>
<text x="74.7" y="61">U10</text>
<text x="79.4" y="64.8">GND</text>
<text x="86.5" y="61">CH340E</text>
<text x="43.7" y="78.5">PS_RAW</text>
<text x="74.2" y="80.1">PS_RAW</text>
<text x="38.9" y="84.9">D3</text>
<text x="39" y="85.9">1N5819WS</text>
<text x="51.7" y="87.7">U12</text>
<text x="56.8" y="87.7">TLIN1029DRQ1</text>
<text x="77.5" y="86.9">D4</text>
<text x="77.6" y="87.9">1N5819WS</text>
<text x="37.6" y="94.5">C20</text>
<text x="37.7" y="95.5">1uF</text>
<text x="46.4" y="95.5">100nF</text>
<text x="46.4" y="94.5">C19</text>
<text x="77.1" y="93.5">R11</text>
<text x="77.1" y="94.8">1k</text>
<text x="149.6" y="94.2">DAC_PROT&amp;SWITCH</text>
<text x="183.5" y="93">J7</text>
<text x="39.5" y="99.1">GND</text>
<text x="77.9" y="100.4">C21</text>
<text x="77.9" y="101.4">1nF</text>
<text x="90" y="96.3">J3</text>
<text x="186.6" y="97.3">BLKA</text>
<text x="75.1" y="106.7">GND</text>
<text x="85.2" y="105.2">GND</text>
<text x="67.4" y="109.3">GND</text>
<text x="183.5" y="112.6">J8</text>
<text x="149.4" y="114.3">VIConverter</text>
<text x="186.6" y="116.9">BLKB</text>
<text x="60.8" y="121.7">J1</text>
<text x="74.6" y="128.8">R18</text>
<text x="74.6" y="126.3">R17</text>
<text x="76.7" y="128.8">22</text>
<text x="76.7" y="126.3">22</text>
<text x="181.8" y="131.6">J4</text>
<text x="74.6" y="136.4">R19</text>
<text x="76.7" y="136.4">22</text>
<text x="151.1" y="133.9">BLK-C-Water</text>
<text x="184.5" y="138.5">BLK8C</text>
<text x="184.5" y="150.7">BLK9C</text>
<text x="181.5" y="156.8">J5</text>
</g>
<g font-size=".9" fill="#725600">
<text x="151.1" y="25.6">File:</text>
<text x="154" y="25.6">powerSuplly.kicad_sch</text>
<text x="149.9" y="86.8">File:</text>
<text x="152.7" y="86.8">MCU.kicad_sch</text>
<text x="149.9" y="111.1">File:</text>
<text x="152.7" y="111.1">dac_prot&amp;switch.kicad_sch</text>
<text x="149.6" y="122.5">File:</text>
<text x="152.4" y="122.5">VIConverter.kicad_sch</text>
<text x="151.4" y="156.8">File:</text>
<text x="154.2" y="156.8">blk_c_water.kicad_sch</text>
</g>
<g font-size=".9" fill="#0f0f0f">
<text x="54.4" y="44.3">USB_D+</text>
<text x="54.4" y="46.8">USB_D-</text>
<text x="79.8" y="97.6">LIN_BUS</text>
</g>
<text font-size=".9" fill="#0000c2" x="155.6" y="114.4">DAC-CONTROLLED-CURRENT-PUMP</text>
<g font-size=".7" fill="#006464">
<text x="50.2" y="136.3">R20</text>
<text x="52" y="136.3">100</text>
</g>
<g font-size=".5" fill="#006464">
<text x="38.1" y="30.8">PWR_FLAG</text>
<text x="47.5" y="88">PWR_FLAG</text>
</g>
</svg>
